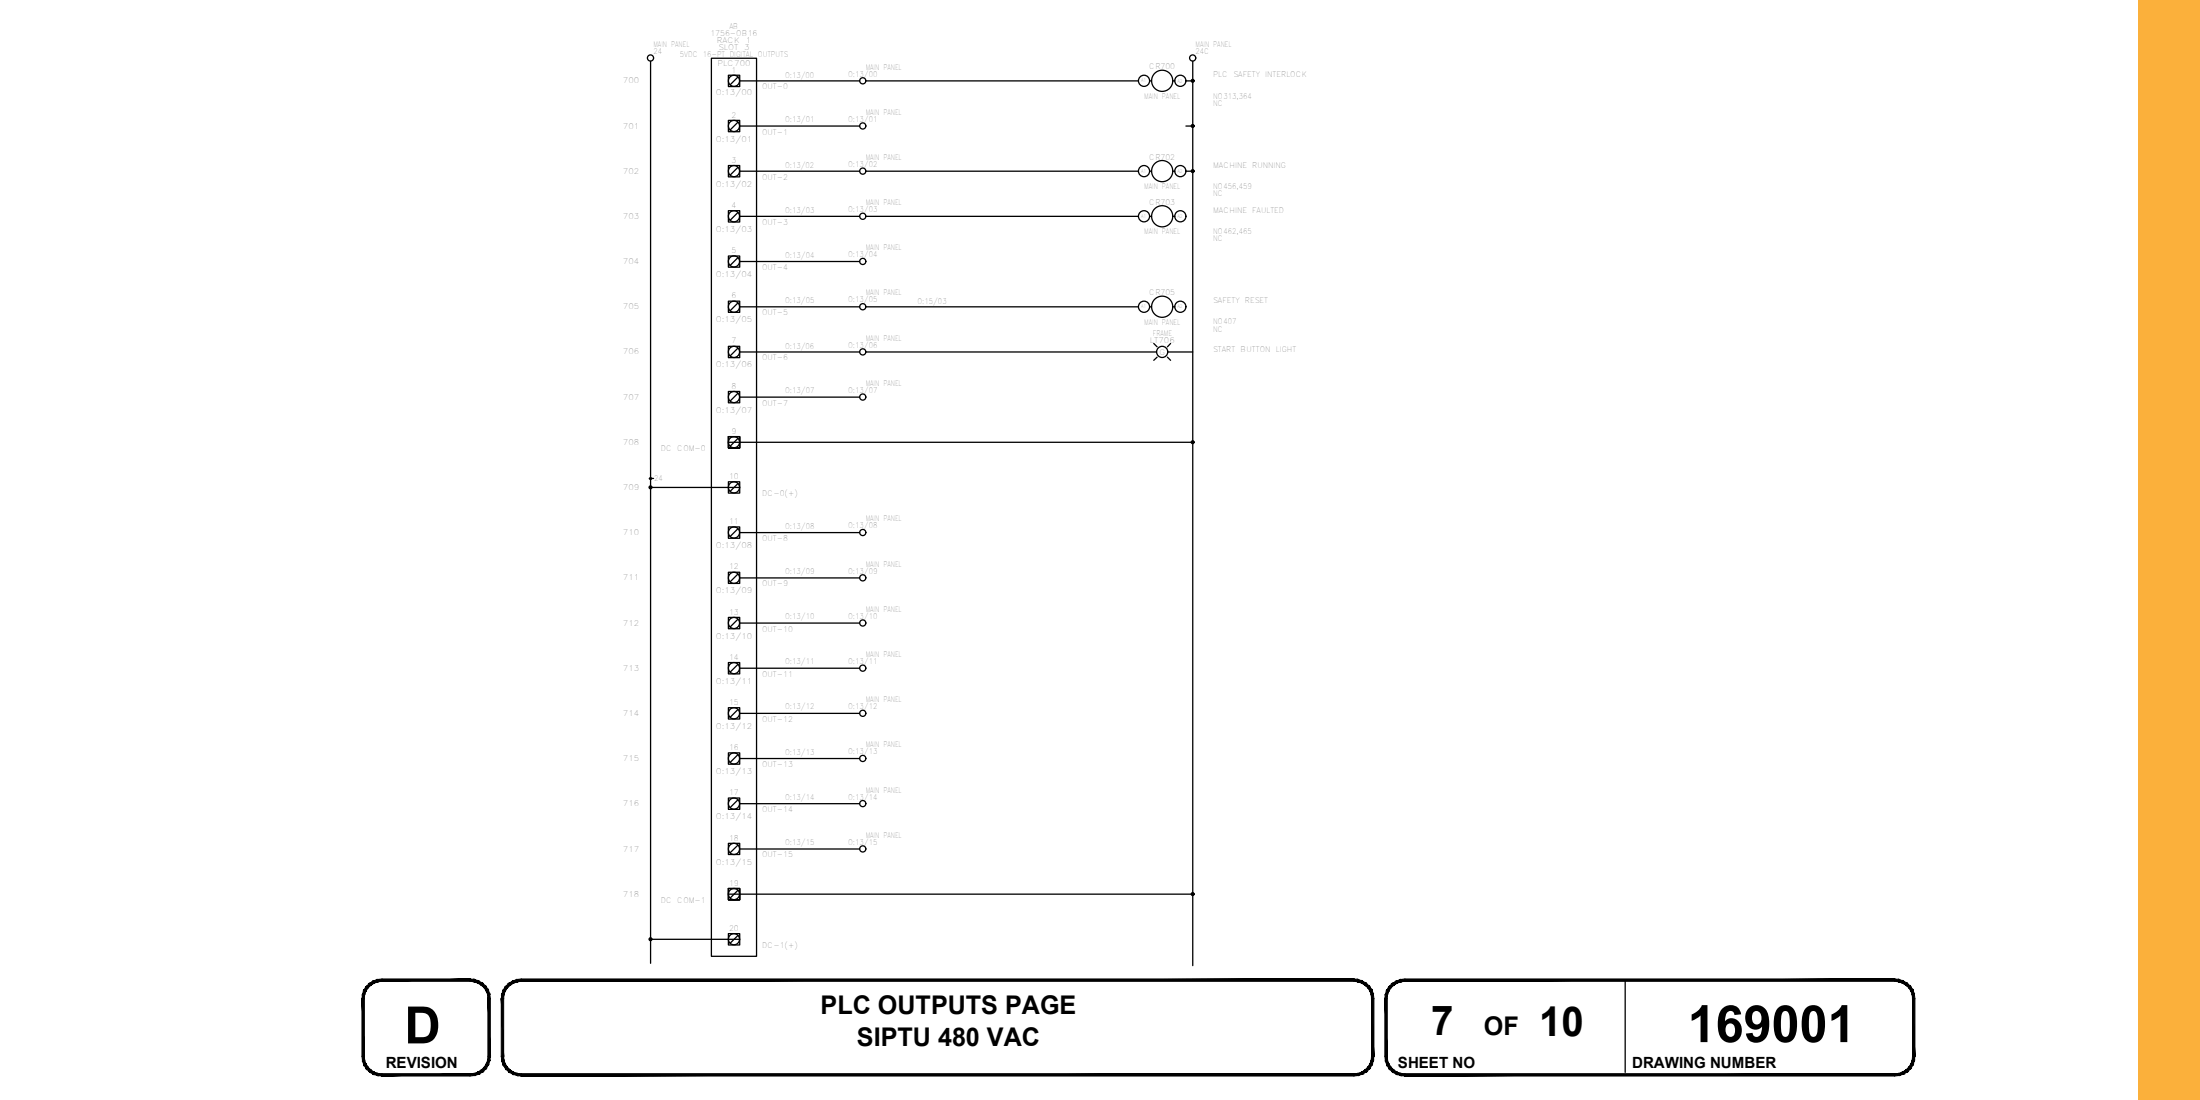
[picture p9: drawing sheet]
<svg xmlns="http://www.w3.org/2000/svg" width="432mm" height="216mm" viewBox="0 0 432 216" stroke-linecap="round" stroke-linejoin="round" font-family="sans-serif">
<!-- layer: Layer 1 -->
<path d="M419.8 0h12v215.9h-12z" fill="#fbb03b"/>
<g fill="none" stroke="#000" stroke-width=".25">
<path d="M127.7 12v177.1M139.6 11.4h8.9v176.3h-8.9zM143 14.8h2.2v2.2h-2.2zM144.9 15.1l-1.6 1.6M145.2 15.9h23.5M170 15.9h53.4M225.6 15.9h.4M230.2 15.9h.4M232.8 15.9h1.3M234.1 12v177.5M143 23.6h2.2v2.3h-2.2zM143 32.5h2.2v2.2h-2.2z"/>
<path d="M144.9 24l-1.6 1.5M144.9 32.8l-1.6 1.6M145.2 33.6h23.5M145.2 24.7h23.5M170 33.6h53.4M225.6 33.6h.4M230.2 33.6h.4M232.8 33.6h1.3M232.8 24.7h1.3M143 41.4h2.2v2.2h-2.2zM143 50.2h2.2v2.2h-2.2zM143 59.1h2.2v2.2h-2.2z"/>
<path d="M144.9 41.7l-1.6 1.5M144.9 50.5l-1.6 1.6M144.9 59.4l-1.6 1.6M145.2 42.5h23.5M145.2 51.3h23.5M170 42.5h53.4M225.6 42.5h.4M230.2 42.5h.4M143 68h2.2v2.2h-2.2zM143 76.8h2.2v2.3h-2.2zM144.9 68.3l-1.6 1.6M144.9 77.2l-1.6 1.5"/>
<path d="M145.2 69.1h23.5M145.2 60.2h23.5M145.2 77.9h23.5M170 69.1h57M170 60.2h53.4M225.6 60.2h.4M226.5 67.4l.6 .7M227.1 70.1l-.6 .6M229.1 70.1l.7 .6M229.2 69.1h4.9M229.8 67.4l-.7 .7M230.2 60.2h.4"/>
<path d="M127.7 95.7h17.5M128.3 93.9l-.7-.1-.2 .1 .2 .2 .3-.1M143 94.6h2.2v2.2h-2.2zM143 86.8h91.1M143 85.7h2.2v2.2h-2.2v-2.2v2.2h2.2v-2.2zM144.9 86l-1.6 1.6M144.9 94.9l-1.6 1.6M143 103.4h2.2v2.2h-2.2zM143 112.3h2.2v2.2h-2.2zM144.9 103.7l-1.6 1.6M144.9 112.6l-1.6 1.6M145.2 104.5h23.5"/>
<path d="M145.2 113.4h23.5M143 121.2h2.2v2.2h-2.2zM143 130h2.2v2.3h-2.2zM143 138.9h2.2v2.2h-2.2zM144.9 121.5l-1.6 1.6M144.9 130.4l-1.6 1.5M144.9 139.2l-1.6 1.6M145.2 122.3h23.5M145.2 131.2h23.5M143 147.8h2.2v2.2h-2.2zM143 156.6h2.2v2.3h-2.2zM144.9 148.1l-1.6 1.6"/>
<path d="M144.9 157l-1.6 1.5M145.2 140h23.5M145.2 148.9h23.5M145.2 157.7h23.5M143 165.5h2.2v2.2h-2.2zM143 175.5h91.1M143 174.4h2.2v2.2h-2.2v-2.2v2.2h2.2v-2.2zM144.9 165.9l-1.6 1.5M144.9 174.7l-1.6 1.6M145.2 166.6h23.5M127.7 184.4h17.5M143 183.2h2.2v2.3h-2.2z"/>
<path d="M144.9 183.6l-1.6 1.5M319 192.4v18.1"/>
<circle cx="127.7" cy="11.4" r=".61"/>
<circle cx="144.1" cy="15.9" r="1.1"/>
<circle cx="169.3" cy="15.9" r=".61"/>
<circle cx="224.5" cy="15.9" r="1.1"/>
<circle cx="228.1" cy="15.9" r="2.08"/>
<circle cx="231.7" cy="15.9" r="1.1"/>
<circle cx="234.1" cy="15.9" r=".08"/>
<circle cx="234.1" cy="11.4" r=".61"/>
<circle cx="234.1" cy="15.9" r=".18"/>
<circle cx="234.1" cy="15.9" r=".28"/>
<circle cx="144.1" cy="24.7" r="1.1"/>
<circle cx="144.1" cy="33.6" r="1.1"/>
<circle cx="169.3" cy="24.7" r=".61"/>
<circle cx="169.3" cy="33.6" r=".61"/>
<circle cx="224.5" cy="33.6" r="1.1"/>
<circle cx="228.1" cy="33.6" r="2.08"/>
<circle cx="231.7" cy="33.6" r="1.1"/>
<circle cx="234.1" cy="24.7" r=".08"/>
<circle cx="234.1" cy="33.6" r=".08"/>
<circle cx="234.1" cy="33.6" r=".18"/>
<circle cx="234.1" cy="24.7" r=".18"/>
<circle cx="234.1" cy="33.6" r=".28"/>
<circle cx="234.1" cy="24.7" r=".28"/>
<circle cx="144.1" cy="51.3" r="1.1"/>
<circle cx="144.1" cy="42.4" r="1.1"/>
<circle cx="169.3" cy="51.3" r=".61"/>
<circle cx="169.3" cy="42.4" r=".61"/>
<circle cx="224.5" cy="42.4" r="1.1"/>
<circle cx="228.1" cy="42.4" r="2.08"/>
<circle cx="231.7" cy="42.4" r="1.1"/>
<circle cx="144.1" cy="60.2" r="1.1"/>
<circle cx="144.1" cy="69.1" r="1.1"/>
<circle cx="144.1" cy="77.9" r="1.1"/>
<circle cx="169.3" cy="60.2" r=".61"/>
<circle cx="169.3" cy="69.1" r=".61"/>
<circle cx="169.3" cy="77.9" r=".61"/>
<circle cx="224.5" cy="60.2" r="1.1"/>
<circle cx="228.1" cy="60.2" r="2.08"/>
<circle cx="228.1" cy="69.1" r="1.1"/>
<circle cx="231.7" cy="60.2" r="1.1"/>
<circle cx="127.7" cy="95.7" r=".28"/>
<circle cx="127.7" cy="95.7" r=".08"/>
<circle cx="127.7" cy="95.7" r=".18"/>
<circle cx="144.1" cy="86.8" r="1.1"/>
<circle cx="144.1" cy="95.7" r="1.1"/>
<circle cx="234.1" cy="86.8" r=".08"/>
<circle cx="234.1" cy="86.8" r=".18"/>
<circle cx="234.1" cy="86.8" r=".28"/>
<circle cx="144.1" cy="104.5" r="1.1"/>
<circle cx="144.1" cy="113.4" r="1.1"/>
<circle cx="169.3" cy="113.4" r=".61"/>
<circle cx="169.3" cy="104.5" r=".61"/>
<circle cx="144.1" cy="131.1" r="1.1"/>
<circle cx="144.1" cy="122.3" r="1.1"/>
<circle cx="169.3" cy="122.3" r=".61"/>
<circle cx="169.3" cy="131.1" r=".61"/>
<circle cx="144.1" cy="148.9" r="1.1"/>
<circle cx="144.1" cy="157.7" r="1.1"/>
<circle cx="144.1" cy="140" r="1.1"/>
<circle cx="169.3" cy="140" r=".61"/>
<circle cx="169.3" cy="157.7" r=".61"/>
<circle cx="169.3" cy="148.9" r=".61"/>
<circle cx="144.1" cy="166.6" r="1.1"/>
<circle cx="144.1" cy="175.5" r="1.1"/>
<circle cx="169.3" cy="166.6" r=".61"/>
<circle cx="234.1" cy="175.5" r=".08"/>
<circle cx="234.1" cy="175.5" r=".18"/>
<circle cx="234.1" cy="175.5" r=".28"/>
<circle cx="127.7" cy="184.3" r=".28"/>
<circle cx="127.7" cy="184.3" r=".08"/>
<circle cx="127.7" cy="184.3" r=".18"/>
<circle cx="144.1" cy="184.3" r="1.1"/>
</g>
<g fill="#000">
<path d="M71 196l.5 11.3v-11.3zM71 196l.5 11.3h-.5z"/>
<path d="M74.1 192.2l.9-.1v.5zM74.1 192.2l.1 .5 .8-.1zM73.2 192.6l.9-.4 .1 .5zM73.2 192.6l.3 .4 .7-.3zM72.5 193l.7-.4 .3 .4zM72.5 193l.3 .4 .7-.4zM71.9 193.6l.6-.6 .3 .4zM71.9 193.6l.3 .3 .6-.5zM71.9 193.6l.3 .3-.8 .4zM71.4 194.3l.4 .2 .4-.6zM71.4 194.3l.4 .2-.7 .6zM71.1 195.1l.5 .1 .2-.7zM71.1 195.1l.5 .1-.6 .8zM71.6 195.2l-.6 .8h.5z"/>
<path d="M75 192.6h17.3v-.5zM75 192.1h17.3l-17.3 .5z"/>
<path d="M96.1 195.1l.1 .9h-.4zM95.7 195.2l.1 .8 .3-.9zM95.9 194.3l.2 .8-.4 .1zM95.4 194.5l.3 .7 .2-.9zM95.4 193.6l.5 .7-.5 .2zM95 193.9l.4 .6v-.9zM94.8 193l.6 .6-.4 .3zM94.8 193l-.3 .4 .5 .5zM94 192.6l.8 .4-.3 .4zM94 192.6l-.2 .4 .7 .4zM93.1 192.2l.9 .4-.2 .4zM93.1 192.2l-.1 .5 .8 .3zM92.3 192.1l.8 .1-.1 .5zM92.3 192.1v.5l.7 .1z"/>
<path d="M95.8 196l.4 11.3v-11.3zM95.8 196l.4 11.3h-.4z"/>
<path d="M98.4 196l.5 11.3v-11.3zM98.4 196l.5 11.3h-.5z"/>
<path d="M101.5 192.2l.8-.1v.5zM101.5 192.2l.1 .5 .7-.1zM100.6 192.6l.9-.4 .1 .5zM100.6 192.6l.2 .4 .8-.3zM99.9 193l.7-.4 .2 .4zM99.9 193l.3 .4 .6-.4zM99.2 193.6l.7-.6 .3 .4zM99.2 193.6l.4 .3 .6-.5zM99.2 193.6l.4 .3-.8 .4zM98.8 194.3l.4 .2 .4-.6zM98.8 194.3l.4 .2-.7 .6zM98.5 195.1l.4 .1 .3-.7zM98.5 195.1l.4 .1-.5 .8zM98.9 195.2l-.5 .8h.5z"/>
<path d="M102.3 192.6h163.4v-.5zM102.3 192.1h163.4l-163.4 .5z"/>
<path d="M269.6 195.1l.1 .9h-.5zM269.1 195.2l.1 .8 .4-.9zM269.3 194.3l.3 .8-.5 .1zM268.9 194.5l.2 .7 .2-.9zM268.8 193.6l.5 .7-.4 .2zM268.5 193.9l.4 .6-.1-.9zM268.2 193l.6 .6-.3 .3zM268.2 193l-.3 .4 .6 .5zM267.4 192.6l.8 .4-.3 .4zM267.4 192.6l-.1 .4 .6 .4zM266.6 192.2l.8 .4-.1 .4zM266.6 192.2l-.1 .5 .8 .3zM265.7 192.1l.9 .1-.1 .5zM265.7 192.1v.5l.8 .1z"/>
<path d="M269.2 196l.5 11.3v-11.3zM269.2 196l.5 11.3h-.5z"/>
<path d="M271.8 196l.5 11.3v-11.3zM271.8 196l.5 11.3h-.5z"/>
<path d="M274.9 192.2l.8-.1v.5zM274.9 192.2l.1 .5 .7-.1zM274.1 192.6l.8-.4 .1 .5zM274.1 192.6l.1 .4 .8-.3zM273.3 193l.8-.4 .1 .4zM273.3 193l.3 .4 .6-.4zM272.6 193.6l.7-.6 .3 .4zM272.6 193.6l.4 .3 .6-.5zM272.6 193.6l.4 .3-.8 .4zM272.2 194.3l.4 .2 .4-.6zM272.2 194.3l.4 .2-.7 .6zM271.9 195.1l.4 .1 .3-.7zM271.9 195.1l.4 .1-.5 .8zM272.3 195.2l-.5 .8h.5z"/>
<path d="M275.7 192.6h96.2v-.5zM275.7 192.1h96.2l-96.2 .5z"/>
<path d="M375.7 195.1l.1 .9h-.4zM375.3 195.2l.1 .8 .3-.9zM375.5 194.3l.2 .8-.4 .1zM375.1 194.5l.2 .7 .2-.9zM375 193.6l.5 .7-.4 .2zM374.6 193.9l.5 .6-.1-.9zM374.4 193l.6 .6-.4 .3zM374.4 193l-.3 .4 .5 .5zM373.6 192.6l.8 .4-.3 .4zM373.6 192.6l-.2 .4 .7 .4zM372.8 192.2l.8 .4-.2 .4zM372.8 192.2l-.2 .5 .8 .3zM371.9 192.1l.9 .1-.2 .5zM371.9 192.1v.5l.7 .1z"/>
<path d="M375.4 196l.4 11.3v-11.3zM375.4 196l.4 11.3h-.4z"/>
<path d="M71 207.3h.5l-.4 .9zM71.5 207.3l-.4 .9 .5-.1zM71.1 208.2l.5-.1-.2 .9zM71.6 208.1l-.2 .9 .4-.2zM71.4 209l.4-.2 .1 1zM71.8 208.8l.1 1 .3-.3zM71.9 209.8l.3-.3 .3 .9zM72.2 209.5l.3 .9 .3-.4zM72.8 210l.4 .8-.7-.4zM72.8 210l.4 .8 .3-.4zM73.5 210.4l.6 .7-.9-.3zM73.5 210.4l.6 .7 .1-.4zM74.2 210.7l.8 .5-.9-.1zM74.2 210.7l.8 .5v-.5z"/>
<path d="M92.3 210.7l.8 .4-.8 .1zM92.3 210.7l.8 .4-.1-.4zM93 210.7l1 .1-.9 .3zM93 210.7l1 .1-.2-.4zM93.8 210.4h1l-.8 .4zM93.8 210.4h1l-.3-.4zM94.5 210l.9-.2-.6 .6zM94.5 210l.9-.2-.4-.3zM95 209.5l.9-.5-.5 .8zM95.4 208.8l-.4 .7 .9-.5zM95.4 208.8l.7-.6-.2 .8zM95.7 208.1l-.3 .7 .7-.6zM96.2 207.3l-.1 .9-.4-.1zM95.8 207.3l-.1 .8 .5-.8z"/>
<path d="M75 211.2h17.3v-.5zM75 210.7h17.3l-17.3 .5z"/>
<path d="M98.4 207.3h.5l-.4 .9zM98.9 207.3l-.4 .9 .4-.1zM98.5 208.2l.4-.1-.1 .9zM98.9 208.1l-.1 .9 .4-.2zM98.8 209l.4-.2v1zM99.2 208.8v1l.4-.3zM99.2 209.8l.4-.3 .3 .9zM99.6 209.5l.3 .9 .3-.4zM100.2 210l.4 .8-.7-.4zM100.2 210l.4 .8 .2-.4zM100.8 210.4l.7 .7-.9-.3zM100.8 210.4l.7 .7 .1-.4zM101.6 210.7l.7 .5-.8-.1zM101.6 210.7l.7 .5v-.5z"/>
<path d="M265.7 210.7l.9 .4-.9 .1zM265.7 210.7l.9 .4-.1-.4zM266.5 210.7l.9 .1-.8 .3zM266.5 210.7l.9 .1-.2-.4zM267.2 210.4h1l-.8 .4zM267.2 210.4h1l-.3-.4zM267.9 210l.9-.2-.6 .6zM267.9 210l.9-.2-.3-.3zM268.5 209.5l.8-.5-.5 .8zM268.9 208.8l-.4 .7 .8-.5zM268.9 208.8l.7-.6-.3 .8zM269.1 208.1l-.2 .7 .7-.6zM269.7 207.3l-.1 .9-.5-.1zM269.2 207.3l-.1 .8 .6-.8z"/>
<path d="M102.3 211.2h163.4v-.5zM102.3 210.7h163.4l-163.4 .5z"/>
<path d="M271.8 207.3h.5l-.4 .9zM272.3 207.3l-.4 .9 .4-.1zM271.9 208.2l.4-.1-.1 .9zM272.3 208.1l-.1 .9 .4-.2zM272.2 209l.4-.2v1zM272.6 208.8v1l.4-.3zM272.6 209.8l.4-.3 .3 .9zM273 209.5l.3 .9 .3-.4zM273.6 210l.5 .8-.8-.4zM273.6 210l.5 .8 .1-.4zM274.2 210.4l.7 .7-.8-.3zM274.2 210.4l.7 .7 .1-.4zM275 210.7l.7 .5-.8-.1zM275 210.7l.7 .5v-.5z"/>
<path d="M371.9 210.7l.9 .4-.9 .1zM371.9 210.7l.9 .4-.2-.4zM372.6 210.7l1 .1-.8 .3zM372.6 210.7l1 .1-.2-.4zM373.4 210.4h1l-.8 .4zM373.4 210.4h1l-.3-.4zM374.1 210l.9-.2-.6 .6zM374.1 210l.9-.2-.4-.3zM374.6 209.5l.9-.5-.5 .8zM375.1 208.8l-.5 .7 .9-.5zM375.1 208.8l.6-.6-.2 .8zM375.3 208.1l-.2 .7 .6-.6zM375.8 207.3l-.1 .9-.4-.1zM375.4 207.3l-.1 .8 .5-.8z"/>
<path d="M275.7 211.2h96.2v-.5zM275.7 210.7h96.2l-96.2 .5z"/>
</g>
<g fill="none" stroke="#000" stroke-width=".2">
<path d="M71 196h.5v11.3zM71 196l.5 11.3h-.5zM71.1 195.1l.7-.6-.2 .7zM71.1 195.1l.5 .1-.6 .8zM71.4 194.3l.8-.4-.4 .6zM71.4 194.3l.4 .2-.7 .6zM71.6 195.2l-.1 .8h-.5zM71.9 193.6l.6-.6 .3 .4zM71.9 193.6l.9-.2-.6 .5zM71.9 193.6l.3 .3-.8 .4zM72.5 193l.7-.4 .3 .4zM72.5 193h1l-.7 .4z"/>
<path d="M73.2 192.6l.9-.4 .1 .5zM73.2 192.6l1 .1-.7 .3zM74.1 192.2l.9-.1v.5zM74.1 192.2l.9 .4-.8 .1zM75 192.6l17.3-.5v.5zM75 192.1h17.3l-17.3 .5zM92.3 192.1l.8 .1-.1 .5zM92.3 192.1l.7 .6-.7-.1zM93.1 192.2l.9 .4-.2 .4zM93.1 192.2l.7 .8-.8-.3zM94 192.6l.8 .4-.3 .4zM94 192.6l.5 .8-.7-.4z"/>
<path d="M94.8 193l.6 .6-.4 .3zM94.8 193l.2 .9-.5-.5zM95 193.9l.4-.3v.9zM95.4 193.6l.5 .7-.5 .2zM95.4 194.5l.5-.2-.2 .9zM95.7 195.2l.4-.1-.3 .9zM95.8 196h.4v11.3zM95.8 196l.4 11.3h-.4zM95.9 194.3l.2 .8-.4 .1zM96.1 195.1l.1 .9h-.4zM98.4 196h.5v11.3zM98.4 196l.5 11.3h-.5z"/>
<path d="M98.5 195.1l.7-.6-.3 .7zM98.5 195.1l.4 .1-.5 .8zM98.8 194.3l.8-.4-.4 .6zM98.8 194.3l.4 .2-.7 .6zM98.9 195.2v.8h-.5zM99.2 193.6l.7-.6 .3 .4zM99.2 193.6l1-.2-.6 .5zM99.2 193.6l.4 .3-.8 .4zM99.9 193l.7-.4 .2 .4zM99.9 193h.9l-.6 .4zM100.6 192.6l.9-.4 .1 .5zM100.6 192.6l1 .1-.8 .3z"/>
<path d="M101.5 192.2l.8-.1v.5zM101.5 192.2l.8 .4-.7 .1zM102.3 192.6l163.4-.5v.5zM102.3 192.1h163.4l-163.4 .5zM265.7 192.1l.9 .1-.1 .5zM265.7 192.1l.8 .6-.8-.1zM266.6 192.2l.8 .4-.1 .4zM266.6 192.2l.7 .8-.8-.3zM267.4 192.6l.8 .4-.3 .4zM267.4 192.6l.5 .8-.6-.4zM268.2 193l.6 .6-.3 .3zM268.2 193l.3 .9-.6-.5z"/>
<path d="M268.5 193.9l.3-.3 .1 .9zM268.8 193.6l.5 .7-.4 .2zM268.9 194.5l.4-.2-.2 .9zM269.1 195.2l.5-.1-.4 .9zM269.2 196h.5v11.3zM269.2 196l.5 11.3h-.5zM269.3 194.3l.3 .8-.5 .1zM269.6 195.1l.1 .9h-.5zM271.8 196h.5v11.3zM271.8 196l.5 11.3h-.5zM271.9 195.1l.7-.6-.3 .7zM271.9 195.1l.4 .1-.5 .8z"/>
<path d="M272.2 194.3l.8-.4-.4 .6zM272.2 194.3l.4 .2-.7 .6zM272.3 195.2v.8h-.5zM272.6 193.6l.7-.6 .3 .4zM272.6 193.6l1-.2-.6 .5zM272.6 193.6l.4 .3-.8 .4zM273.3 193l.8-.4 .1 .4zM273.3 193h.9l-.6 .4zM274.1 192.6l.8-.4 .1 .5zM274.1 192.6l.9 .1-.8 .3zM274.9 192.2l.8-.1v.5zM274.9 192.2l.8 .4-.7 .1z"/>
<path d="M275.7 192.6l96.2-.5v.5zM275.7 192.1h96.2l-96.2 .5zM371.9 192.1l.9 .1-.2 .5zM371.9 192.1l.7 .6-.7-.1zM372.8 192.2l.8 .4-.2 .4zM372.8 192.2l.6 .8-.8-.3zM373.6 192.6l.8 .4-.3 .4zM373.6 192.6l.5 .8-.7-.4zM374.4 193l.6 .6-.4 .3zM374.4 193l.2 .9-.5-.5zM374.6 193.9l.4-.3 .1 .9zM375 193.6l.5 .7-.4 .2z"/>
<path d="M375.1 194.5l.4-.2-.2 .9zM375.3 195.2l.4-.1-.3 .9zM375.4 196h.4v11.3zM375.4 196l.4 11.3h-.4zM375.5 194.3l.2 .8-.4 .1zM375.7 195.1l.1 .9h-.4zM71 207.3h.5l-.4 .9zM71.1 208.2l.5-.1-.2 .9zM71.4 209l.4-.2 .1 1zM71.5 207.3l.1 .8-.5 .1zM71.6 208.1l.2 .7-.4 .2zM71.8 208.8l.4 .7-.3 .3z"/>
<path d="M71.9 209.8l.3-.3 .3 .9zM72.2 209.5l.6 .5-.3 .4zM72.8 210l.4 .8-.7-.4zM72.8 210l.7 .4-.3 .4zM73.5 210.4l.6 .7-.9-.3zM73.5 210.4l.7 .3-.1 .4zM74.2 210.7l.8 .5-.9-.1zM74.2 210.7h.8v.5zM75 211.2l17.3-.5v.5zM75 210.7h17.3l-17.3 .5zM92.3 210.7l.8 .4-.8 .1zM92.3 210.7h.7l.1 .4z"/>
<path d="M93 210.7l1 .1-.9 .3zM93 210.7l.8-.3 .2 .4zM93.8 210.4h1l-.8 .4zM93.8 210.4l.7-.4 .3 .4zM94.5 210l.9-.2-.6 .6zM94.5 210l.5-.5 .4 .3zM95 209.5l.9-.5-.5 .8zM95.4 208.8l.5 .2-.9 .5zM95.4 208.8l.7-.6-.2 .8zM95.7 208.1l.4 .1-.7 .6zM95.8 207.3h.4l-.5 .8zM96.2 207.3l-.1 .9-.4-.1z"/>
<path d="M98.4 207.3h.5l-.4 .9zM98.5 208.2l.4-.1-.1 .9zM98.8 209l.4-.2v1zM98.9 207.3v.8l-.4 .1zM98.9 208.1l.3 .7-.4 .2zM99.2 208.8l.4 .7-.4 .3zM99.2 209.8l.4-.3 .3 .9zM99.6 209.5l.6 .5-.3 .4zM100.2 210l.4 .8-.7-.4zM100.2 210l.6 .4-.2 .4zM100.8 210.4l.7 .7-.9-.3zM100.8 210.4l.8 .3-.1 .4z"/>
<path d="M101.6 210.7l.7 .5-.8-.1zM101.6 210.7h.7v.5zM102.3 211.2l163.4-.5v.5zM102.3 210.7h163.4l-163.4 .5zM265.7 210.7l.9 .4-.9 .1zM265.7 210.7h.8l.1 .4zM266.5 210.7l.9 .1-.8 .3zM266.5 210.7l.7-.3 .2 .4zM267.2 210.4h1l-.8 .4zM267.2 210.4l.7-.4 .3 .4zM267.9 210l.9-.2-.6 .6zM267.9 210l.6-.5 .3 .3z"/>
<path d="M268.5 209.5l.8-.5-.5 .8zM268.9 208.8l.4 .2-.8 .5zM268.9 208.8l.7-.6-.3 .8zM269.1 208.1l.5 .1-.7 .6zM269.2 207.3h.5l-.6 .8zM269.7 207.3l-.1 .9-.5-.1zM271.8 207.3h.5l-.4 .9zM271.9 208.2l.4-.1-.1 .9zM272.2 209l.4-.2v1zM272.3 207.3v.8l-.4 .1zM272.3 208.1l.3 .7-.4 .2zM272.6 208.8l.4 .7-.4 .3z"/>
<path d="M272.6 209.8l.4-.3 .3 .9zM273 209.5l.6 .5-.3 .4zM273.6 210l.5 .8-.8-.4zM273.6 210l.6 .4-.1 .4zM274.2 210.4l.7 .7-.8-.3zM274.2 210.4l.8 .3-.1 .4zM275 210.7l.7 .5-.8-.1zM275 210.7h.7v.5zM275.7 211.2l96.2-.5v.5zM275.7 210.7h96.2l-96.2 .5zM371.9 210.7l.9 .4-.9 .1zM371.9 210.7h.7l.2 .4z"/>
<path d="M372.6 210.7l1 .1-.8 .3zM372.6 210.7l.8-.3 .2 .4zM373.4 210.4h1l-.8 .4zM373.4 210.4l.7-.4 .3 .4zM374.1 210l.9-.2-.6 .6zM374.1 210l.5-.5 .4 .3zM374.6 209.5l.9-.5-.5 .8zM375.1 208.8l.4 .2-.9 .5zM375.1 208.8l.6-.6-.2 .8zM375.3 208.1l.4 .1-.6 .6zM375.4 207.3h.4l-.5 .8zM375.8 207.3l-.1 .9-.4-.1z"/>
</g>
<g font-size="10.1">
<text x="79.4" y="204.8">D</text>
<text x="331.2" y="204.5">169001</text>
</g>
<g font-size="8.1">
<text x="280.9" y="203.2">7</text>
<text x="302.1" y="203.4">10</text>
</g>
<g font-size="5.1">
<text x="161.1" y="199">PLC OUTPUTS PAGE</text>
<text x="291.3" y="203.1">OF</text>
<text x="168.2" y="205.3">SIPTU 480 VAC</text>
</g>
<g font-size="3">
<text x="75.7" y="209.6">REVISION</text>
<text x="274.4" y="209.6">SHEET NO</text>
<text x="320.3" y="209.6">DRAWING NUMBER</text>
</g>
<g font-size="1.5">
<text x="143.2" y="5.6">AB</text>
<text x="128.2" y="9.2">MAIN PANEL</text>
<text x="128.2" y="10.5">24</text>
<text x="133.4" y="11.2">5VDC 16-PT DIGITAL OUTPUTS</text>
<text x="139.4" y="7">1756-OB16</text>
<text x="140.7" y="8.4">RACK</text>
<text x="141" y="9.8">SLOT</text>
<text x="146.1" y="9.8">3</text>
<text x="146.4" y="8.4">1</text>
<text x="234.7" y="10.5">24C</text>
<text x="234.7" y="9.2">MAIN PANEL</text>
<text x="122.3" y="16.4">700</text>
<text x="140.8" y="13">PLC700</text>
<text x="143.6" y="14.3">1</text>
<text x="149.6" y="17.5">OUT-0</text>
<text x="154.1" y="15.3">O:13/00</text>
<text x="166.5" y="15">O:13/00</text>
<text x="169.9" y="13.7">MAIN PANEL</text>
<text x="225.6" y="13.6">CR700</text>
<text x="238.1" y="15.2">PLC SAFETY INTERLOCK</text>
<text x="140.5" y="18.6">O:13/00</text>
<text x="143.6" y="23.1">2</text>
<text x="154.1" y="24">O:13/01</text>
<text x="166.5" y="23.9">O:13/01</text>
<text x="169.9" y="22.5">MAIN PANEL</text>
<text x="224.6" y="19.4">MAIN PANEL</text>
<text x="238.1" y="20.7">NC</text>
<text x="238.1" y="19.3">NO313,364</text>
<text x="122.3" y="25.2">701</text>
<text x="140.5" y="27.8">O:13/01</text>
<text x="149.6" y="26.4">OUT-1</text>
<text x="122.3" y="34.1">702</text>
<text x="143.6" y="31.9">3</text>
<text x="149.6" y="35.3">OUT-2</text>
<text x="154.1" y="33">O:13/02</text>
<text x="166.5" y="32.8">O:13/02</text>
<text x="169.9" y="31.4">MAIN PANEL</text>
<text x="225.6" y="31.3">CR702</text>
<text x="238.1" y="32.9">MACHINE RUNNING</text>
<text x="140.5" y="36.6">O:13/02</text>
<text x="143.6" y="40.8">4</text>
<text x="154.1" y="41.7">O:13/03</text>
<text x="166.5" y="41.6">O:13/03</text>
<text x="169.9" y="40.2">MAIN PANEL</text>
<text x="224.6" y="37.1">MAIN PANEL</text>
<text x="225.6" y="40.2">CR703</text>
<text x="238.1" y="41.8">MACHINE FAULTED</text>
<text x="238.1" y="38.5">NC</text>
<text x="238.1" y="37.1">NO456,459</text>
<text x="122.3" y="43">703</text>
<text x="140.5" y="45.5">O:13/03</text>
<text x="149.6" y="44.1">OUT-3</text>
<text x="224.6" y="46">MAIN PANEL</text>
<text x="238.1" y="47.3">NC</text>
<text x="238.1" y="46">NO462,465</text>
<text x="122.3" y="51.9">704</text>
<text x="143.6" y="49.7">5</text>
<text x="149.6" y="53">OUT-4</text>
<text x="154.1" y="50.6">O:13/04</text>
<text x="166.5" y="50.5">O:13/04</text>
<text x="169.9" y="49.1">MAIN PANEL</text>
<text x="140.5" y="54.4">O:13/04</text>
<text x="143.6" y="58.6">6</text>
<text x="154.1" y="59.4">O:13/05</text>
<text x="166.5" y="59.4">O:13/05</text>
<text x="169.9" y="58">MAIN PANEL</text>
<text x="180.1" y="59.7">O:15/03</text>
<text x="225.6" y="57.9">CR705</text>
<text x="238.1" y="59.5">SAFETY RESET</text>
<text x="122.3" y="60.7">705</text>
<text x="140.5" y="63.3">O:13/05</text>
<text x="149.6" y="61.9">OUT-5</text>
<text x="224.6" y="63.7">MAIN PANEL</text>
<text x="226.3" y="65.9">FRAME</text>
<text x="238.1" y="65.1">NC</text>
<text x="238.1" y="63.7">NO407</text>
<text x="122.3" y="69.6">706</text>
<text x="143.6" y="67.4">7</text>
<text x="149.6" y="70.8">OUT-6</text>
<text x="154.1" y="68.5">O:13/06</text>
<text x="166.5" y="68.2">O:13/06</text>
<text x="169.9" y="66.9">MAIN PANEL</text>
<text x="225.7" y="67.3">LT706</text>
<text x="227.6" y="69.6">G</text>
<text x="238.1" y="69.1">START BUTTON LIGHT</text>
<text x="140.5" y="72.1">O:13/06</text>
<text x="143.6" y="76.3">8</text>
<text x="154.1" y="77.2">O:13/07</text>
<text x="166.5" y="77.1">O:13/07</text>
<text x="169.9" y="75.7">MAIN PANEL</text>
<text x="122.3" y="78.4">707</text>
<text x="140.5" y="81">O:13/07</text>
<text x="149.6" y="79.6">OUT-7</text>
<text x="122.3" y="87.3">708</text>
<text x="129.7" y="88.5">DC COM-0</text>
<text x="143.6" y="85.1">9</text>
<text x="128.4" y="94.5">24</text>
<text x="143.1" y="94">10</text>
<text x="122.3" y="96.2">709</text>
<text x="149.6" y="97.3">DC-0(+)</text>
<text x="122.3" y="105.1">710</text>
<text x="140.5" y="107.6">O:13/08</text>
<text x="143.1" y="102.9">11</text>
<text x="149.6" y="106.2">OUT-8</text>
<text x="154.1" y="103.8">O:13/08</text>
<text x="166.5" y="103.7">O:13/08</text>
<text x="169.9" y="102.3">MAIN PANEL</text>
<text x="122.3" y="113.9">711</text>
<text x="143.1" y="111.8">12</text>
<text x="154.1" y="112.6">O:13/09</text>
<text x="166.5" y="112.6">O:13/09</text>
<text x="169.9" y="111.2">MAIN PANEL</text>
<text x="140.5" y="116.5">O:13/09</text>
<text x="149.6" y="115.1">OUT-9</text>
<text x="122.3" y="122.8">712</text>
<text x="140.5" y="125.3">O:13/10</text>
<text x="143.1" y="120.6">13</text>
<text x="149.6" y="124">OUT-10</text>
<text x="154.1" y="121.5">O:13/10</text>
<text x="166.5" y="121.4">O:13/10</text>
<text x="169.9" y="120.1">MAIN PANEL</text>
<text x="122.3" y="131.6">713</text>
<text x="143.1" y="129.5">14</text>
<text x="154.1" y="130.4">O:13/11</text>
<text x="166.5" y="130.3">O:13/11</text>
<text x="169.9" y="128.9">MAIN PANEL</text>
<text x="140.5" y="134.2">O:13/11</text>
<text x="149.6" y="132.8">OUT-11</text>
<text x="169.9" y="137.8">MAIN PANEL</text>
<text x="122.3" y="140.5">714</text>
<text x="140.5" y="143.1">O:13/12</text>
<text x="143.1" y="138.3">15</text>
<text x="149.6" y="141.7">OUT-12</text>
<text x="154.1" y="139.2">O:13/12</text>
<text x="166.5" y="139.2">O:13/12</text>
<text x="122.3" y="149.4">715</text>
<text x="143.1" y="147.2">16</text>
<text x="154.1" y="148.1">O:13/13</text>
<text x="166.5" y="148.1">O:13/13</text>
<text x="169.9" y="146.7">MAIN PANEL</text>
<text x="140.5" y="151.9">O:13/13</text>
<text x="149.6" y="150.5">OUT-13</text>
<text x="169.9" y="155.6">MAIN PANEL</text>
<text x="122.3" y="158.3">716</text>
<text x="140.5" y="160.8">O:13/14</text>
<text x="143.1" y="156.1">17</text>
<text x="149.6" y="159.4">OUT-14</text>
<text x="154.1" y="157">O:13/14</text>
<text x="166.5" y="156.9">O:13/14</text>
<text x="122.3" y="167.1">717</text>
<text x="143.1" y="165">18</text>
<text x="154.1" y="165.9">O:13/15</text>
<text x="166.5" y="165.8">O:13/15</text>
<text x="169.9" y="164.4">MAIN PANEL</text>
<text x="140.5" y="169.7">O:13/15</text>
<text x="143.1" y="173.8">19</text>
<text x="149.6" y="168.3">OUT-15</text>
<text x="122.3" y="176">718</text>
<text x="129.7" y="177.2">DC COM-1</text>
<text x="143.1" y="182.7">20</text>
<text x="149.6" y="186">DC-1(+)</text>
</g>
<g font-size="1">
<text x="224" y="16.1">A1</text>
<text x="231.1" y="16.2">A2</text>
<text x="224" y="33.9">A1</text>
<text x="231.1" y="33.9">A2</text>
<text x="231.1" y="42.8">A2</text>
<text x="224" y="60.5">A1</text>
<text x="231.1" y="60.5">A2</text>
</g>
</svg>
